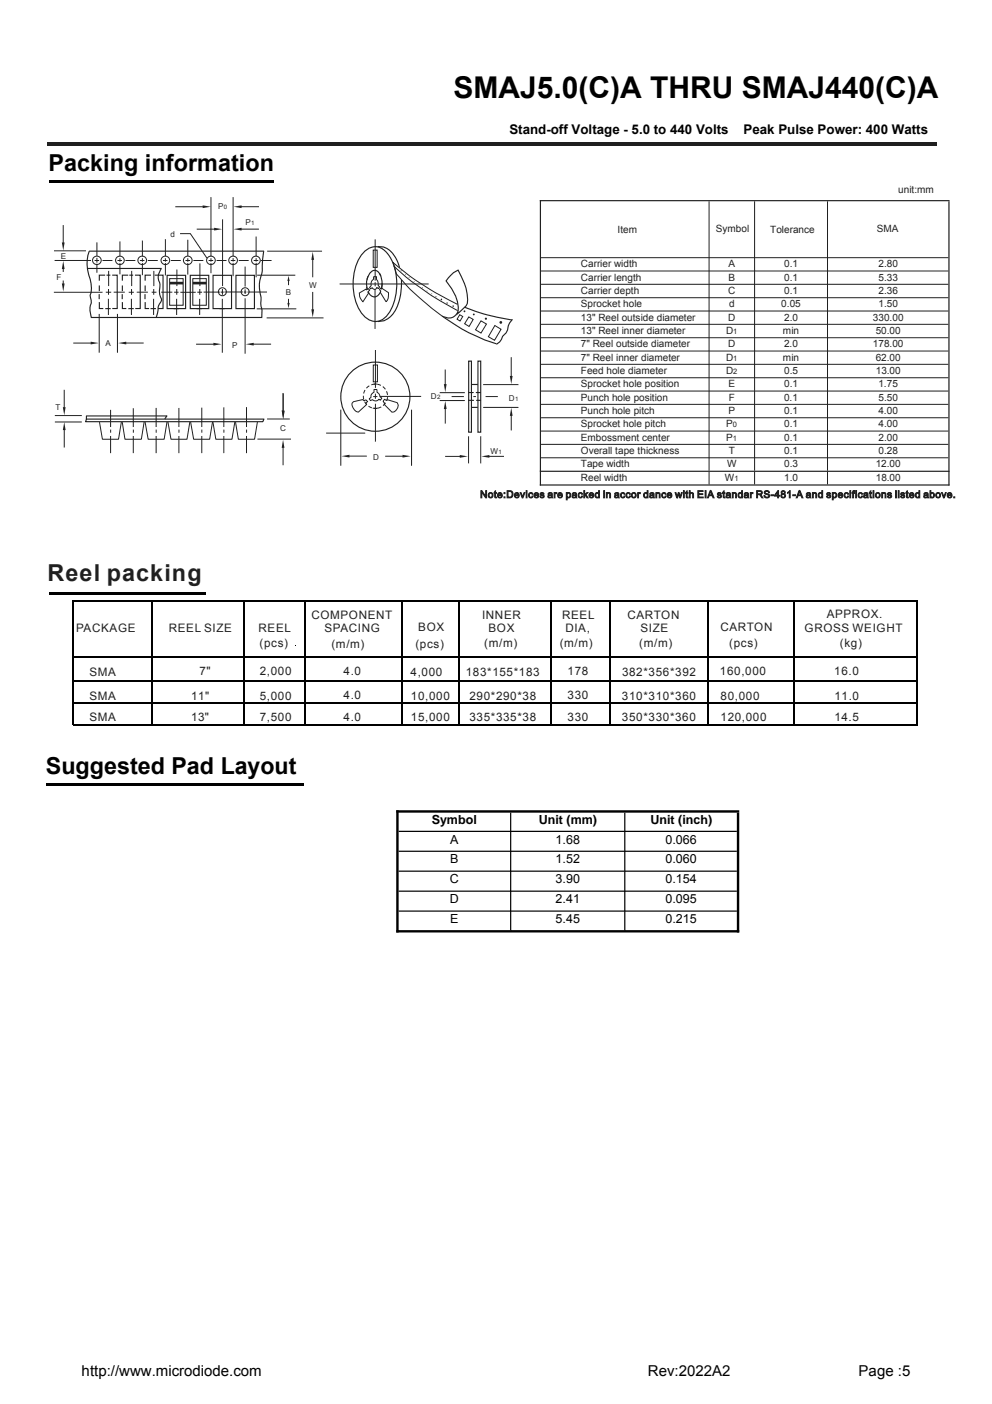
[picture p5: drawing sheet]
<svg xmlns="http://www.w3.org/2000/svg" width="210mm" height="297mm" viewBox="0 0 210 297" stroke-linecap="round" stroke-linejoin="round" font-family="sans-serif">
<path d="M10 30.1h188.3v.8h-188.3z" fill-rule="evenodd" fill="#231f20"/>
<path d="M10.3 38.2h47.6v.5h-47.6zM9.8 165.7h54.5v.6h-54.5z" fill="#000"/>
<g fill="#fff">
<path d="M10 47.7h91.4v65.7h-91.4z"/>
<path d="M9.8 47.5h91.8v66.1h-91.8zM10 47.8l.1-.1v65.7l-.1-.1h91.4l-.1 .1v-65.7l.1 .1z"/>
<path d="M9.8 47.5h91.8v66.1h-91.8zM10 47.8l.1-.1v65.7l-.1-.1h91.4l-.1 .1v-65.7l.1 .1z"/>
<path d="M9.8 47.5h91.8v66.1h-91.8zM10 47.8l.1-.1v65.7l-.1-.1h91.4l-.1 .1v-65.7l.1 .1z"/>
<path d="M9.8 47.5h91.8v66.1h-91.8zM10 47.8l.1-.1v65.7l-.1-.1h91.4l-.1 .1v-65.7l.1 .1z"/>
<path d="M9.8 47.5h91.8v66.1h-91.8zM10 47.8l.1-.1v65.7l-.1-.1h91.4l-.1 .1v-65.7l.1 .1z"/>
</g>
<g fill="none" stroke="#231f20" stroke-width=".21">
<path d="M11.4 53.1h6.8M11.6 55.1h7.7M20 55.1h1M20.5 51.3v2.9M20.5 54.5v1.1M20.5 55.8v1.9M21.7 55.1h2.1M23 57.3v3.2M24.9 55.1h.9M25.4 51.1v3.2M25.4 54.6v.8M25.4 55.7v2.3"/>
<path d="M26.5 55.1h2.1M27.9 57.3v3.2M29.6 55.1h1M30.1 50.9v3.4M30.1 54.6v.8M30.1 55.7v2.5M31.3 55.1h2.1M32.6 57.3v3.2M34.5 55.1h.9M35 50.6v3.6M35 54.6v.8M35 55.7v2.6"/>
<path d="M35.9 58.9h2.9v5.7h-2.9zM36.2 55.1h2.1M37.4 57v3.5M38.1 49.4h2.2l3.5 5.2M39.2 55.1h1M39.7 50.7v3.5M39.7 54.6v.8M39.7 55.7v2.4M40.8 58.9h2.9v5.7h-2.9zM40.9 55.1h2.1M42.3 55.7v4.8M44.1 55.1h1"/>
<path d="M44.6 41.7v12.6M44.6 54.6v.8M44.6 55.7v2.1M45.8 55.1h2.1M47.1 46.4v14.1M48.8 55.1h1M49.3 41.7v12.5M49.3 54.6v.7M49.3 55.6v2.8M50.5 55.1h2.1M50.8 43.7h4M51.9 56.4v4.2"/>
<path d="M53.7 55.1h.9M54.2 50.1v4.1M54.2 54.6v.7M54.2 55.6v3.1M55.2 55.1h2.3M11.4 61.8h10.3M21 66.4v8.2M22.4 61.8h1.1M22.9 63.2v3.4M23 61.1v1.3M24 61.8h2.4M24.9 66.4v8.2"/>
<path d="M27.2 61.8h1.1M27.8 63.2v3.4M27.8 61.1v1.3M28.9 61.8h2.4M32.1 61.8h1M32.5 63.2v3.4M32.5 61.1v1.3M34.1 61.8h2.4M36.8 61.8h1M37.4 63.2v3.4M37.4 61.1v1.3M38.2 61.8h3.2"/>
<path d="M41.7 61.8h1.1M42.2 63.2v3.4M42.3 61.1v1.3M43.1 61.8h3.4M46.7 61.8h.6M47 63.2v11.4M47.1 61.1v1.3M47.5 61.8h3.9M51.6 61.8h.5M51.9 61.2v1M51.9 63.1v11.7M52.4 61.8h4.1"/>
<circle cx="20.5" cy="55.1" r=".9"/>
<circle cx="25.4" cy="55.1" r=".9"/>
<circle cx="30.1" cy="55.1" r=".9"/>
<circle cx="35" cy="55.1" r=".9"/>
<circle cx="39.7" cy="55.1" r=".9"/>
<circle cx="44.6" cy="55.1" r=".9"/>
<circle cx="49.3" cy="55.1" r=".9"/>
<circle cx="54.2" cy="55.1" r=".9"/>
<circle cx="47.1" cy="61.7" r=".84"/>
<circle cx="51.9" cy="61.7" r=".84"/>
</g>
<g fill="none" stroke="#231f20" stroke-width=".24">
<path d="M18.5 56.8h15.7M18.8 53.1h37.1M18.9 53.1a7.9 7.9 0 0 0 .2 6.2l.1 .5a5.3 5.3 0 0 1-.1 2.8l.1 .4a2.37 2.37 0 0 1-.1 2v1.2l.2 1M22.2 58.2h-1.2v1.2M22.5 58.2h.8M23.7 58.2h1.1v7.1h-1M27.1 58.2h-1.2v1.2M27.4 58.2h.8M28.6 58.2h1.1v7.1h-1.1M31.9 58.2h-1.2v1.2M32.7 58.2h1.8v7.1h-1M34.1 56.9l-.1 .1a2.74 2.74 0 0 0-.2 3v.9a3.8 3.8 0 0 0 .4 2.6l-.3 .6a2.2 2.2 0 0 0-.5 1.7l-.4 1.4"/>
<path d="M35.4 58.3h3.9v7h-3.9zM40.3 58.3h3.9v7h-3.9zM45.1 58.3h3.9v7h-3.9zM49.9 58.3h3.9v7h-3.9zM55.8 53.1l-.2 2-.1 2.5a8.3 8.3 0 0 0-.3 5.6l.2 4.1M19.2 67.2h36.2M21 62.2v1.1M21 60.4v1.2M21 63.9v1.4h.9M22.3 65.3h1.1M25.9 62.2v1.1M25.9 60.4v1.2"/>
<path d="M25.9 63.9v1.4h.8M27.2 65.3h1.1M30.7 62.2v1.1M30.7 60.4v1.2M30.7 63.9v1.4h.8M31.9 65.3h1.1M36.7 65.3h1.2M41.6 65.3h1.1M46.4 65.3h1.1"/>
</g>
<path d="M35.9 59.9h2.9M40.8 59.9h2.9" fill="none" stroke="#231f20" stroke-width=".56"/>
<path d="M49.4 43.7l1.7-.3v.6z" fill="#231f20"/>
<path d="M37.1 43.7h6.1" fill="none" stroke="#231f20" stroke-width=".21"/>
<path d="M42.9 43.4l1.7 .3-1.7 .3z" fill="#231f20"/>
<path d="M50.8 48.5h4" fill="none" stroke="#231f20" stroke-width=".21"/>
<path d="M49.4 48.5l1.7-.3v.6z" fill="#231f20"/>
<path d="M41.6 48.5h4" fill="none" stroke="#231f20" stroke-width=".21"/>
<path d="M45.3 48.2l1.7 .3-1.7 .3z" fill="#231f20"/>
<path d="M66.2 54.7v4" fill="none" stroke="#231f20" stroke-width=".21"/>
<path d="M66.2 53.3l.3 1.7h-.6z" fill="#231f20"/>
<path d="M66.2 61.8v4" fill="none" stroke="#231f20" stroke-width=".21"/>
<path d="M65.9 65.4h.6l-.3 1.8z" fill="#231f20"/>
<path d="M53.4 72.8h4" fill="none" stroke="#231f20" stroke-width=".21"/>
<path d="M52 72.8l1.7-.3v.6z" fill="#231f20"/>
<path d="M41.5 72.8h4" fill="none" stroke="#231f20" stroke-width=".21"/>
<path d="M45.2 72.5l1.7 .3-1.7 .3z" fill="#231f20"/>
<path d="M15.5 72.6h4" fill="none" stroke="#231f20" stroke-width=".21"/>
<path d="M19.2 72.3l1.7 .3-1.7 .3z" fill="#231f20"/>
<path d="M13.4 47.6v4" fill="none" stroke="#231f20" stroke-width=".21"/>
<path d="M13.1 51.3h.6l-.3 1.7z" fill="#231f20"/>
<path d="M13.4 59.3v1" fill="none" stroke="#231f20" stroke-width=".21"/>
<path d="M13.1 60h.6l-.3 1.7z" fill="#231f20"/>
<path d="M13.4 56.6v.9" fill="none" stroke="#231f20" stroke-width=".21"/>
<path d="M13.4 55.2l.3 1.7h-.6z" fill="#231f20"/>
<path d="M26.4 72.6h4" fill="none" stroke="#231f20" stroke-width=".21"/>
<path d="M25 72.6l1.7-.3v.6z" fill="#231f20"/>
<path d="M61 63.2v1.2" fill="none" stroke="#231f20" stroke-width=".21"/>
<path d="M60.8 64.1h.5l-.3 1.1z" fill="#231f20"/>
<path d="M61.1 59.2v1.1" fill="none" stroke="#231f20" stroke-width=".21"/>
<path d="M61 58.3l.3 1.2h-.5z" fill="#231f20"/>
<path d="M54.4 58.2h8.1M56.5 53.1h11.6M54.3 65.3h8.4M56.4 67.3h12.1M73.6 96.5h4" fill="none" stroke="#231f20" stroke-width=".21"/>
<path d="M77.9 61.7a1.33 1.33 0 0 0 1.3 1.1 1.33 1.33 0 0 0 1.3-1M80.7 61.1a4.5 4.5 0 0 0-.6-3.5 1.19 1.19 0 0 0-1.2-.4 1.19 1.19 0 0 0-.9 1l-.4 1.7 .1 1.3" fill="none" stroke="#231f20" stroke-width=".24"/>
<path d="M72.2 96.5l1.7-.3v.6z" fill="#231f20"/>
<path d="M81.5 96.5h4" fill="none" stroke="#231f20" stroke-width=".21"/>
<path d="M85.2 96.2l1.7 .3-1.7 .3z" fill="#231f20"/>
<path d="M94.2 86.2v3.4" fill="none" stroke="#231f20" stroke-width=".21"/>
<path d="M94.2 84.8l.3 1.7h-.6z" fill="#231f20"/>
<path d="M94.2 96.6h3.4" fill="none" stroke="#231f20" stroke-width=".21"/>
<path d="M97.3 96.3l1.7 .3-1.7 .2z" fill="#231f20"/>
<path d="M94.2 78.2v3.4" fill="none" stroke="#231f20" stroke-width=".21"/>
<path d="M93.9 81.3h.6l-.3 1.7z" fill="#231f20"/>
<path d="M94 67.2a36.3 36.3 0 0 0 11.1 5.6" fill="none" stroke="#231f20" stroke-width=".24"/>
<path d="M97.3 66.6l.6 .4-.6 .9-.6-.4zM99.2 67.1l.9 .5-.8 1.5-1-.6zM101.8 67.9l1.1 .7-1.1 1.9-1.2-.7z" fill="none" stroke="#231f20" stroke-width=".21"/>
<g fill="#231f20">
<circle cx="100.3" cy="66.5" r=".2"/>
<circle cx="98.3" cy="65.9" r=".2"/>
</g>
<path d="M79.9 52.2a3.8 3.8 0 0 1 3.8 2.4l.9 2M85 59.2a11.5 11.5 0 0 1-2.1 7.5 3.2 3.2 0 0 1-3 1.3M95.3 58.3l.6-.6 1-.5a11.3 11.3 0 0 1 2 7l-.3 .5-1.9 1.7a4.9 4.9 0 0 0-.3-3.8l-.8-1.5-1.2-1.7z" fill="none" stroke="#231f20" stroke-width=".24"/>
<path d="M83.3 56.3a60.5 60.5 0 0 0 13.5 9.4M96.8 64.4a61.5 61.5 0 0 1-13.6-8.8l.7 2.4a52 52 0 0 0 10.1 9.2" fill="none" stroke="#231f20" stroke-width=".21"/>
<g fill="#231f20">
<path d="M93.3 63.2h.2v.3h-.2z" fill-rule="evenodd"/>
<path d="M85.7 58.1l.1 .1z" fill-rule="evenodd"/>
<circle cx="95.9" cy="64.8" r=".16"/>
<circle cx="94.6" cy="64.1" r=".15"/>
<circle cx="92.2" cy="62.8" r=".11"/>
<circle cx="91.4" cy="62.2" r=".09"/>
<circle cx="90.3" cy="61.6" r=".09"/>
<circle cx="89.4" cy="60.9" r=".09"/>
<circle cx="87.6" cy="59.6" r=".09"/>
<circle cx="86.6" cy="58.8" r=".09"/>
</g>
<path d="M76.9 53.4a3.1 3.1 0 0 1 5.1 .2 11.7 11.7 0 0 1 .1 12.9 3.1 3.1 0 0 1-5.2 .3 11.2 11.2 0 0 1 0-13.4zM96.9 66a2.17 2.17 0 0 1-3.3 .9" fill="none" stroke="#231f20" stroke-width=".24"/>
<circle cx="84.9" cy="57.3" r=".1" fill="#231f20"/>
<g fill="none" stroke="#231f20" stroke-width=".24">
<path d="M77.9 58.4l-.3 .8M80.3 57.9l.3 .5M77.6 60.7l.1 .5M98.3 65l.2 .1a41.3 41.3 0 0 0 9.8 2.6M99.2 76.4h.6v15h-.6zM99.2 83h.9M99.2 84.7h1M99.7 81.3h1.4M99.7 86.2h1.4M100.8 83h.9"/>
<circle cx="79.4" cy="83.9" r="7.3"/>
</g>
<g fill="none" stroke="#231f20" stroke-width=".21">
<path d="M79 52.9h.8v3.7h-.8zM79.1 58.5h.6v.6l.3 .7a.78 .78 0 0 0 .3 .9l-.2 .4-.4-.3-.1 .3a.54 .54 0 0 1-.8-.2l-.4 .2-.2-.3a1.12 1.12 0 0 0 .4-1.1l.4-.6zM79.4 59.7v.9M79.4 50.6v8.8M71.9 60.1h18.8M76 62l1.5-.8 .1 .1 .4-.2 .2 .3-.4 .4 .2 .2-1.2 1.8-.6-.7zM79 77.2h.9v3.6h-.9zM79.4 61.2v8.4M79.4 74.1v8M80.5 60.9l.2 .3 .1-.2 1.4 .9a2.19 2.19 0 0 1-.5 1.9l-1.2-2 .1-.2-.3-.3zM69 91.6h8.3M72.1 86.7v11.8"/>
<path d="M74.6 85.1l2.1-.6 .3 .3 .5-.2 .3 .4-.4 .3 .2 .3-1.8 1.6a1.65 1.65 0 0 1-1.2-2.1zM79 83.9h.9M79.1 81.3h.7M79.1 82.4h.7v.6l.4 .4 .2 .5 .4 .3-.3 .5-.3-.2a.9 .9 0 0 1-1.4 0l-.4 .3-.3-.4 .4-.4a.96 .96 0 0 1 .6-1zM79.4 83.3v1.1M79.4 85.4v8M80.4 83.9h8.7M81.4 84.5l.4 .2 .1-.1 2.1 .6a1.27 1.27 0 0 1 .1 1.3 1.27 1.27 0 0 1-1.2 .7l-1.6-1.7 .1-.2-.4-.4zM87.1 86.7v11.8M93 83.1h5.4M93 84.7h5.4M95.6 83.9h2.6"/>
<path d="M99.1 92.3v5.7M100.2 83.9h.5M103.2 96.6h3.4"/>
</g>
<path d="M80.9 59.9l-.2 1.1" fill="none" stroke="#231f20" stroke-width=".24" stroke-dasharray="1.2 .7" stroke-linecap="butt"/>
<path d="M78.9 86.3h1.2M79.9 86.4a2.57 2.57 0 0 0 1.6-4.1 2.57 2.57 0 0 0-4.3 .3 2.57 2.57 0 0 0 2.1 3.8h.6" fill="none" stroke="#231f20" stroke-width=".21" stroke-dasharray=".8 .5" stroke-linecap="butt"/>
<path d="M101.8 96.6l1.8-.3v.5z" fill="#231f20"/>
<path d="M108.2 87.7v3.4" fill="none" stroke="#231f20" stroke-width=".21"/>
<path d="M108.2 86.3l.3 1.7h-.6z" fill="#231f20"/>
<path d="M108.2 75.6v4.3" fill="none" stroke="#231f20" stroke-width=".21"/>
<path d="M107.9 79.5h.6l-.3 1.8z" fill="#231f20"/>
<path d="M108.4 67.7l-.2 .2a3.4 3.4 0 0 0-.8 2l-1.2 1.5a2.12 2.12 0 0 1-1.2 1.4l3.5-5.2z" fill-rule="evenodd" fill="#fff"/>
<path d="M108.5 67.6l-.3 .3a3.4 3.4 0 0 0-.8 2l-1.2 1.5a2.12 2.12 0 0 1-1.2 1.4" fill="none" stroke="#231f20" stroke-width=".24"/>
<path d="M104.7 68.9l1.3 .8-1.4 2.3-1.3-.8z" fill="none" stroke="#231f20" stroke-width=".21"/>
<g fill="#231f20">
<circle cx="106" cy="68.2" r=".29"/>
<circle cx="102.8" cy="67.4" r=".23"/>
</g>
<path d="M101.1 76.4h.6v15h-.6zM100.8 84.7h.9" fill="none" stroke="#231f20" stroke-width=".24"/>
<path d="M59.9 83.3v4M101.7 92.3v5.7M102.2 81.4h7.5M102.2 86.2h7.5M102.7 83.9h2.6" fill="none" stroke="#231f20" stroke-width=".21"/>
<path d="M59.6 87h.6l-.3 1.7z" fill="#231f20"/>
<path d="M59.9 94.4v4" fill="none" stroke="#231f20" stroke-width=".21"/>
<path d="M59.9 93l.3 1.7h-.6z" fill="#231f20"/>
<path d="M59.9 83.1v4" fill="none" stroke="#231f20" stroke-width=".21"/>
<path d="M59.6 86.8h.6l-.3 1.7z" fill="#231f20"/>
<path d="M13.6 82.5v4" fill="none" stroke="#231f20" stroke-width=".21"/>
<path d="M13.3 86.1h.6l-.3 1.8z" fill="#231f20"/>
<path d="M13.6 90.7v4" fill="none" stroke="#231f20" stroke-width=".21"/>
<path d="M13.6 89.3l.3 1.7h-.6z" fill="#231f20"/>
<path d="M18.3 88.7h37.5l-.2 .5h-37.5zM34.9 88.6l.4-.6h-17v.7" fill="none" stroke="#231f20" stroke-width=".24"/>
<g fill="none" stroke="#231f20" stroke-width=".21">
<path d="M114.5 54.5h86.2M114.5 57.3h86.2M150 42.6v57M159.7 42.6v57M175.1 42.6v57M114.5 60.1h86.2M114.5 63h86.2M114.5 65.8h86.2M114.5 68.6h86.2M114.5 71.5h86.2M114.5 74.3h86.2M114.5 77.1h86.2"/>
<path d="M114.5 79.9h86.2M11.6 87.9h5.7M11.6 89.3h5.7M23.4 86.7v3.6M23.4 92.2v3.7M23.4 90.9v.6M25.7 89.3l-.6 3.6h-3.4l-.6-3.6M28.2 86.4v3.9M28.2 92.2v3.7M28.2 90.9v.6M30.5 89.3l-.6 3.6h-3.5l-.5-3.6M33 86.3v4"/>
<path d="M33 92.2v3.7M33 90.9v.6M35.3 89.3l-.6 3.6h-3.4l-.6-3.6M37.9 86.3v4M37.9 92.2v3.7M37.9 90.9v.6M40.2 89.3l-.6 3.6h-3.4l-.7-3.6M42.7 86.2v4.1M42.7 92.2v3.7M42.7 90.9v.6M45 89.3l-.6 3.6h-3.4l-.7-3.6M47.4 86.2v4.1"/>
<path d="M47.4 92.2v3.7M47.4 90.9v.6M49.7 89.3l-.6 3.6h-3.4l-.6-3.6M52.2 86.1v4.2M52.2 92.2v3.7M52.2 90.9v.6M54.5 89.3l-.6 3.6h-3.5l-.6-3.6M54.5 92.9h7.1M56.5 88.6h4.8M114.5 82.7h86.2M114.5 85.5h86.2M114.5 88.4h86.2"/>
<path d="M114.5 91.2h86.2M114.5 94h86.2M114.5 96.9h86.2M150 99.8v2.7M159.7 99.8v2.7M175.1 99.8v2.7"/>
</g>
<path d="M10.4 125.3h33v.5h-33z" fill="#000"/>
<g fill="none" stroke="#000" stroke-width=".26">
<path d="M15.4 139.1h178.8M15.4 127.2h178.8M15.4 127v26.4M32.2 127.1v26.3M51.7 127.1v26.3M64.5 127v26.4M85 127.1v26.3M97 127v26.4M116.6 127v26.4M129 127v26.4M149.7 127.1v26.4M168.1 127.1v26.4"/>
<path d="M194 127.1v26.2M15.4 144h178.8M15.4 148.7h178.8M15.4 153.3h178.8"/>
</g>
<path d="M114.2 42.5h86.7M114.3 42.3v60.4M200.8 42.6v60.1M114.2 99.7h86.7M114.2 102.6h86.7" fill="none" stroke="#231f20" stroke-width=".25"/>
<path d="M83.8 171.7h72.6M84.1 171.4v25.9M156.2 171.9v25.4M83.8 197h72.6" fill="none" stroke="#000" stroke-width=".51"/>
<path d="M84.3 175.9h71.6M108.1 171.9v24.9M132.2 171.9v24.9M84.3 180.1h71.6M84.3 184.3h71.6M84.3 188.5h71.6M84.3 192.8h71.6" fill="none" stroke="#000" stroke-width=".25"/>
<text font-size="6.3" x="95.9" y="20.8">SMAJ5.0(C)A THRU SMAJ440(C)A</text>
<g font-size="4.9">
<text x="10.2" y="36.1">Packing information</text>
<text x="9.7" y="163.7">Suggested Pad Layout</text>
</g>
<text font-size="4.9" fill="#231f20" x="10.1" y="123">Reel packing</text>
<g font-size="3.2">
<text x="17.3" y="291.1">http://www.microdiode.com</text>
<text x="137.1" y="291.1">Rev:2022A2</text>
<text x="181.7" y="291.1">Page :5</text>
</g>
<g font-size="2.8">
<text x="107.8" y="28.4">Stand-off Voltage - 5.0 to 440 Volts</text>
<text x="157.3" y="28.4">Peak Pulse Power: 400 Watts</text>
</g>
<g font-size="2.6">
<text x="91.4" y="174.4">Symbol</text>
<text x="95.2" y="178.5">A</text>
<text x="114" y="174.4">Unit (mm)</text>
<text x="117.6" y="178.5">1.68</text>
<text x="137.6" y="174.4">Unit (inch)</text>
<text x="140.8" y="178.5">0.066</text>
<text x="95.2" y="182.7">B</text>
<text x="117.6" y="182.7">1.52</text>
<text x="140.8" y="182.7">0.060</text>
<text x="95.2" y="186.9">C</text>
<text x="95.2" y="191.1">D</text>
<text x="117.6" y="186.9">3.90</text>
<text x="117.6" y="191.1">2.41</text>
<text x="140.8" y="186.9">0.154</text>
<text x="140.8" y="191.1">0.095</text>
<text x="95.2" y="195.3">E</text>
<text x="117.6" y="195.3">5.45</text>
<text x="140.8" y="195.3">0.215</text>
</g>
<g font-size="2.5" fill="#231f20">
<text x="65.9" y="131">COMPONENT</text>
<text x="102" y="130.9">INNER</text>
<text x="118.9" y="130.9">REEL</text>
<text x="132.8" y="131">CARTON</text>
<text x="174.9" y="130.8">APPROX.</text>
<text x="16.1" y="133.7">PACKAGE</text>
<text x="35.7" y="133.8">REEL SIZE</text>
<text x="54.7" y="133.6">REEL</text>
<text x="54.9" y="136.9">(pcs)</text>
<text x="68.6" y="133.7">SPACING</text>
<text x="70.1" y="137">(m/m)</text>
<text x="87.9" y="137">(pcs)</text>
<text x="88.5" y="133.6">BOX</text>
<text x="102.5" y="136.8">(m/m)</text>
<text x="103.4" y="133.7">BOX</text>
<text x="118.4" y="136.9">(m/m)</text>
<text x="119.6" y="133.7">DIA,</text>
<text x="135.3" y="136.9">(m/m)</text>
<text x="135.5" y="133.7">SIZE</text>
<text x="152.4" y="133.5">CARTON</text>
<text x="154.3" y="136.9">(pcs)</text>
<text x="170.3" y="133.6">GROSS WEIGHT</text>
<text x="177.7" y="136.9">(kg)</text>
<text x="18.9" y="142.9">SMA</text>
<text x="42.2" y="142.9">7&quot;</text>
<text x="55" y="142.9">2,000</text>
<text x="72.7" y="142.9">4.0</text>
<text x="86.9" y="143.1">4,000</text>
<text x="98.6" y="142.9">183*155*183</text>
<text x="120.1" y="142.9">178</text>
<text x="131.6" y="142.9">382*356*392</text>
<text x="152.3" y="142.9">160,000</text>
<text x="176.5" y="142.9">16.0</text>
<text x="18.9" y="148">SMA</text>
<text x="40.4" y="148.1">11&quot;</text>
<text x="55" y="148.1">5,000</text>
<text x="72.7" y="147.9">4.0</text>
<text x="87" y="148.1">10,000</text>
<text x="99.3" y="148.1">290*290*38</text>
<text x="120.1" y="148">330</text>
<text x="131.6" y="148.1">310*310*360</text>
<text x="152.5" y="148.1">80,000</text>
<text x="176.6" y="148">11.0</text>
<text x="18.9" y="152.6">SMA</text>
<text x="40.4" y="152.5">13&quot;</text>
<text x="55" y="152.6">7,500</text>
<text x="72.7" y="152.5">4.0</text>
<text x="87" y="152.6">15,000</text>
<text x="99.3" y="152.6">335*335*38</text>
<text x="120.1" y="152.6">330</text>
<text x="131.6" y="152.6">350*330*360</text>
<text x="152.5" y="152.6">120,000</text>
<text x="176.6" y="152.5">14.5</text>
</g>
<g font-size="2.1" fill="#231f20">
<text x="190" y="40.8">unit:mm</text>
<text x="130.7" y="49.2">Item</text>
<text x="151.5" y="49.1">Symbol</text>
<text x="163" y="49.2">Tolerance</text>
<text x="185.5" y="49.1">SMA</text>
<text x="122.9" y="56.6">Carrier width</text>
<text x="122.9" y="59.4">Carrier length</text>
<text x="154.1" y="56.6">A</text>
<text x="154.1" y="59.4">B</text>
<text x="165.9" y="56.6">0.1</text>
<text x="165.9" y="59.4">0.1</text>
<text x="185.9" y="56.6">2.80</text>
<text x="185.9" y="59.4">5.33</text>
<text x="122.9" y="62.2">Carrier depth</text>
<text x="122.9" y="65">Sprocket hole</text>
<text x="154.1" y="62.2">C</text>
<text x="154.3" y="65">d</text>
<text x="165.3" y="65">0.05</text>
<text x="165.9" y="62.2">0.1</text>
<text x="185.9" y="62.2">2.36</text>
<text x="185.9" y="65">1.50</text>
<text x="122.9" y="67.9">13&quot; Reel outside diameter</text>
<text x="122.9" y="70.7">13&quot; Reel inner diameter</text>
<text x="153.6" y="70.7">D</text>
<text x="154.1" y="67.9">D</text>
<text x="165.7" y="70.7">min</text>
<text x="165.9" y="67.9">2.0</text>
<text x="184.7" y="67.9">330.00</text>
<text x="185.3" y="70.7">50.00</text>
<text x="122.9" y="73.5">7&quot; Reel outside diameter</text>
<text x="122.9" y="76.3">7&quot; Reel inner diameter</text>
<text x="153.6" y="76.3">D</text>
<text x="154.1" y="73.5">D</text>
<text x="165.7" y="76.3">min</text>
<text x="165.9" y="73.5">2.0</text>
<text x="184.7" y="73.5">178.00</text>
<text x="185.3" y="76.3">62.00</text>
<text x="122.9" y="79.1">Feed hole diameter</text>
<text x="122.9" y="82">Sprocket hole position</text>
<text x="153.6" y="79.1">D</text>
<text x="154.1" y="82">E</text>
<text x="165.9" y="82">0.1</text>
<text x="165.9" y="79.1">0.5</text>
<text x="185.3" y="79.1">13.00</text>
<text x="185.9" y="82">1.75</text>
<text x="122.9" y="84.8">Punch hole position</text>
<text x="122.9" y="87.6">Punch hole pitch</text>
<text x="154.1" y="87.6">P</text>
<text x="154.2" y="84.8">F</text>
<text x="165.9" y="84.8">0.1</text>
<text x="165.9" y="87.6">0.1</text>
<text x="185.9" y="84.8">5.50</text>
<text x="185.9" y="87.6">4.00</text>
<text x="122.9" y="90.4">Sprocket hole pitch</text>
<text x="122.9" y="93.3">Embossment center</text>
<text x="153.7" y="93.3">P</text>
<text x="153.7" y="90.4">P</text>
<text x="165.9" y="90.4">0.1</text>
<text x="165.9" y="93.3">0.1</text>
<text x="185.9" y="90.4">4.00</text>
<text x="185.9" y="93.3">2.00</text>
<text x="122.9" y="96.1">Overall tape thickness</text>
<text x="122.9" y="98.9">Tape width</text>
<text x="122.9" y="101.8">Reel width</text>
<text x="153.4" y="101.8">W</text>
<text x="153.8" y="98.9">W</text>
<text x="154.2" y="96.1">T</text>
<text x="165.9" y="98.9">0.3</text>
<text x="165.9" y="101.8">1.0</text>
<text x="165.9" y="96.1">0.1</text>
<text x="185.3" y="98.9">12.00</text>
<text x="185.3" y="101.8">18.00</text>
<text x="185.9" y="96.1">0.28</text>
<text x="101.6" y="105.3">Note:Devices are packed in accor dance with EIA standar RS-481-A and specifications listed above.</text>
</g>
<g font-size="1.7" fill="#231f20">
<text x="46.2" y="44.1">P</text>
<text x="51.9" y="47.6">P</text>
<text x="36.1" y="50.1">d</text>
<text x="12" y="59.2">F</text>
<text x="12.9" y="54.8">E</text>
<text x="60.5" y="62.5">B</text>
<text x="65.4" y="61">W</text>
<text x="22.4" y="73.3">A</text>
<text x="49.1" y="73.7">P</text>
<text x="11.7" y="86.8">T</text>
<text x="91.2" y="84.5">D</text>
<text x="107.7" y="84.9">D</text>
<text x="59.3" y="91.3">C</text>
<text x="79" y="97.4">D</text>
<text x="103.8" y="96.1">W</text>
</g>
<g font-size="1.6" fill="#231f20">
<text x="155.2" y="70.7">1</text>
<text x="155.2" y="76.3">1</text>
<text x="155.2" y="79.1">2</text>
<text x="155.1" y="90.4">0</text>
<text x="155.1" y="93.2">1</text>
<text x="155.4" y="101.8">1</text>
</g>
<g font-size="1.3" fill="#231f20">
<text x="47.4" y="44.1">0</text>
<text x="53.2" y="47.6">1</text>
<text x="92.5" y="84.5">2</text>
<text x="109" y="84.9">1</text>
<text x="105.5" y="96.1">1</text>
</g>
</svg>
